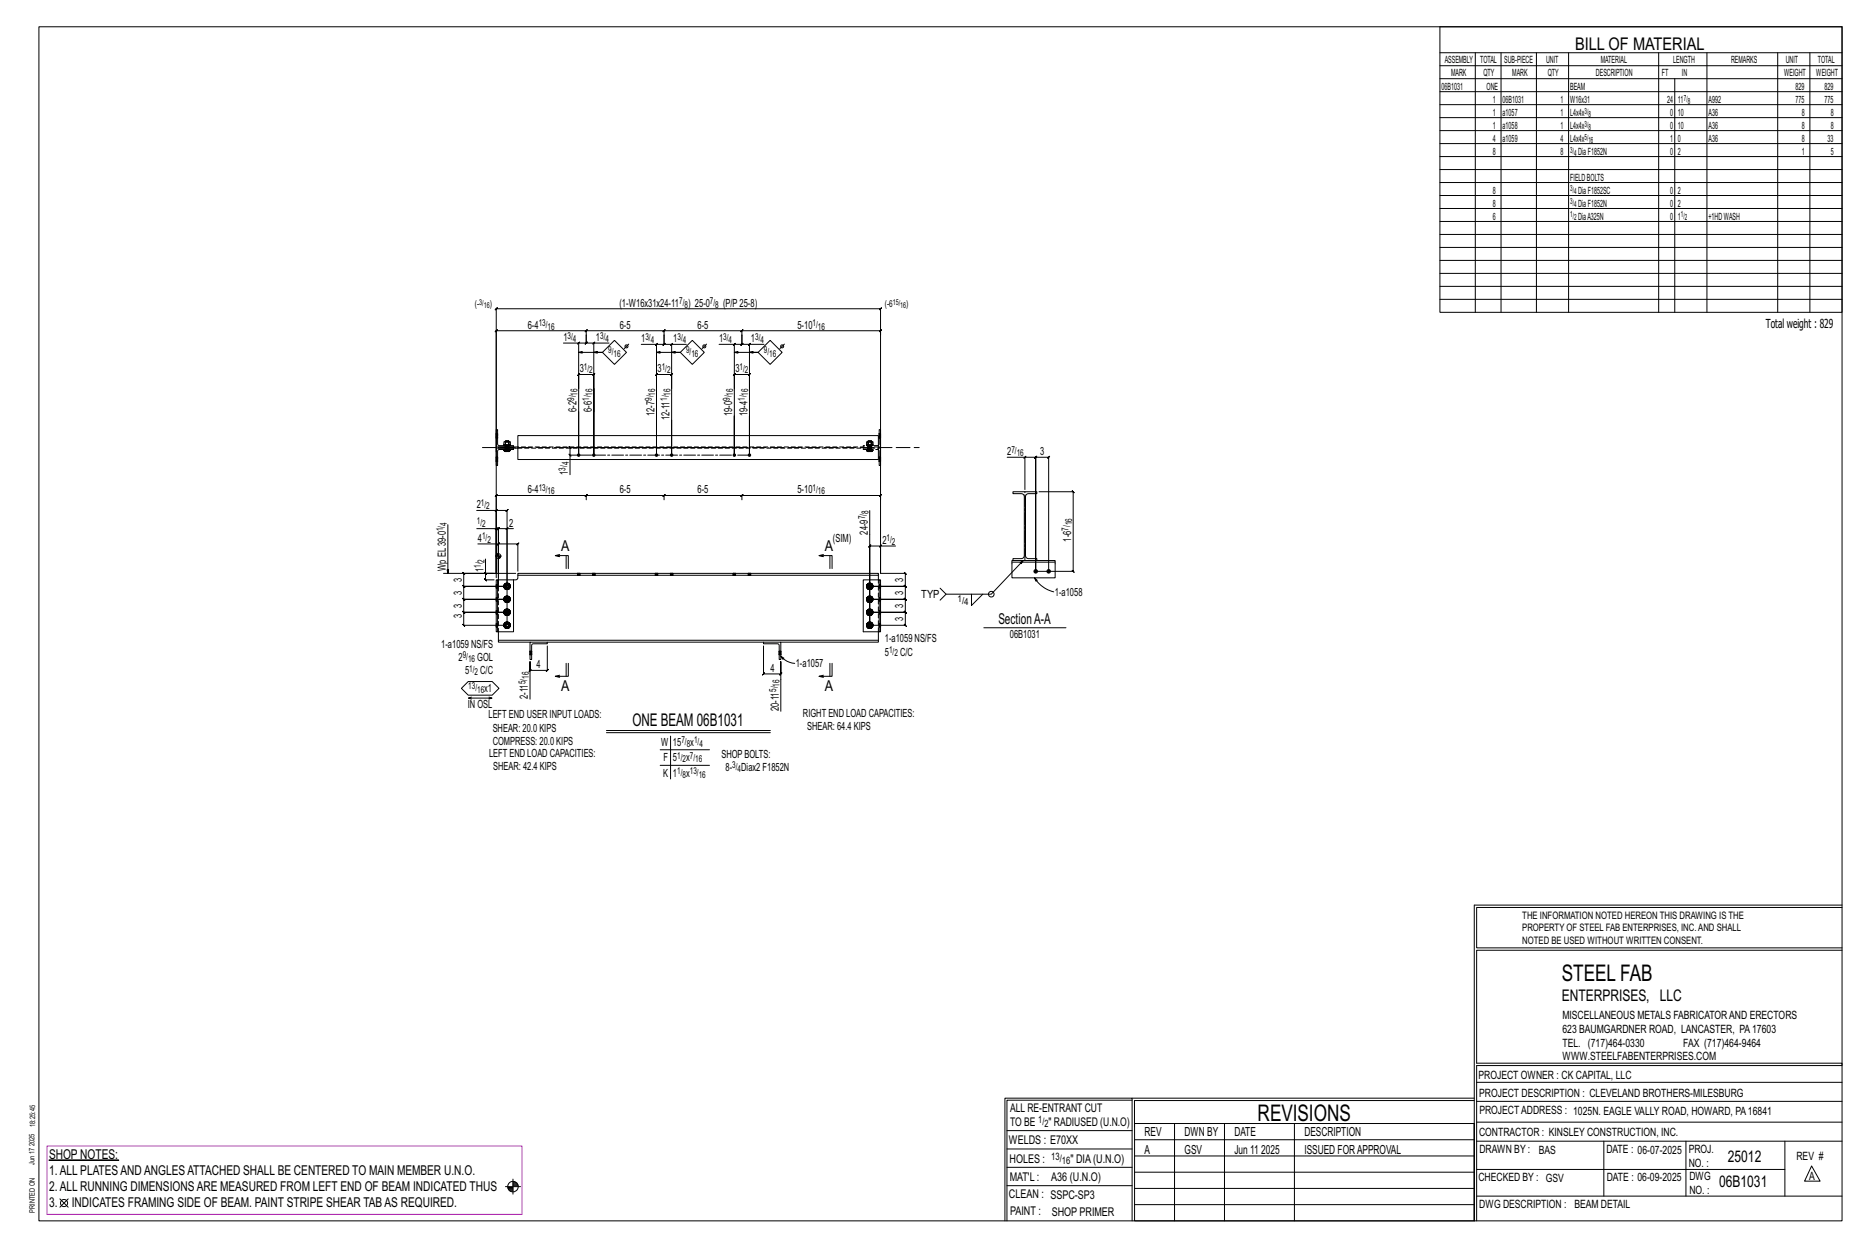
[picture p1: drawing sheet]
<svg xmlns="http://www.w3.org/2000/svg" width="914mm" height="610mm" viewBox="0 0 914 610" stroke-linecap="round" stroke-linejoin="round" font-family="sans-serif">
<g fill="#000" stroke="#000" stroke-width=".49">
<path d="M24 568h34z"/>
<circle cx="283" cy="223" r=".6"/>
<circle cx="291" cy="223" r=".6"/>
<circle cx="321" cy="223" r=".6"/>
<circle cx="329" cy="223" r=".6"/>
<circle cx="359" cy="223" r=".6"/>
<circle cx="367" cy="223" r=".6"/>
<circle cx="507" cy="280" r=".9"/>
<circle cx="513" cy="280" r=".9"/>
</g>
<g fill="none" stroke="#000" stroke-width=".49">
<path d="M19 13h883v584h-883zM705 13h197v140h-197zM705 26h197M705 32h197M705 39h197M722 26v127M735 26v127M752 26v127M768 26v127M812 26v127M820 39v114M836 26v127"/>
<path d="M870 26v127M886 26v127M705 45h197M705 51h197M705 58h197M705 64h197M705 70h197M705 77h197M705 83h197M705 89h197M705 96h197M705 102h197"/>
<path d="M705 108h197M705 115h197M705 121h197M705 127h197M705 134h197M705 140h197M705 146h197M276 168h7v22v-7v1l1-1h-1h8l-1 1 1-1v40v-55h7M283 168l1-1zM283 172h12h-4M286 162l1-1zM287 164v4v-1l-1 1h1h-4"/>
<path d="M287 164v4h-1l1-1v1h4M287 164v-3l-1 1h1h-44v-1l-1 1h1v59M287 162h38l1-1-1 3M291 168v-1l-1 1zM295 172l6-5 6 5-6 6zM308 168l-2 3M314 168h7v22v-7v1l1-1h-1h8l-1 1 1-1v7M321 168v1l1-1zM321 172h12h-4M325 162l1-1zM325 164v4h1l-1 1v-1h-4M325 164v4v1l1-1h-1h4"/>
<path d="M325 162h38l1-1-1 3M329 168l-1 1 1-1zM333 172l6-5 6 5-6 6zM336 168h-7v22M346 168l-2 3M352 168h7v22M359 169l1-1zM359 172h12h-4M363 164v4h1l-1 1v-1h-4M363 164v4v1l1-1h-1h4M363 162h68l1-1-1 3M364 161l-1 1z"/>
<path d="M366 169l1-1zM374 168h-7v22M377 167l6 5-6 6-6-6zM384 168l-2 3M283 190v33M321 190v33M329 190v33M359 190v-7v1l1-1h-1h8l-1 1 1-1v7M359 190v33M367 190v33M243 212h.1M243 214h.1"/>
<path d="M243 219h8v1h-7v8h-1zM243 210h1v8h7v1h-8zM244 212h.1M244 214h.1M247 218h3zM247 220h.1M247 218v-2v2M247 220v1M247 220h1h-1v1M247 218h.1M247 219h.1M248 220h.1"/>
<path d="M249 220h-1v1M249 218v-2h-2h3v2M249 218h.1M249 219h.1M249 220h.1M249 220h1M250 220h.1M253 213h177v12h-177zM253 219h-9h9M283 201v22zM291 201v-11v33M321 204v19z"/>
<path d="M329 206v17zM363 219h-84v-1l1 1h-1v4M424 218h3zM424 220h.1M424 218v-2h1v2M424 220l1 1M425 220h-1l1 1M425 218h.1M425 219h.1M425 220h.1M425 220h1M426 220l-1 1"/>
<path d="M427 218v-2h-2h2v2M427 218h.1M427 219h.1M427 220h.1M430 219h1v9h-1v-8M430 218v-8h1v9h-1M430 212h.1M430 214h.1M431 212h.1M431 214h.1M243 224h.1M243 226h.1"/>
<path d="M244 224h.1M244 226h.1M247 221l1-1h1v1M248 221l1-1v1M250 220l-1 1M279 222l1 1zM290 223h-11v9M425 221v-1h2l-1 1M426 221l1-1v1M427 220l-1 1M430 224h.1M430 226h.1"/>
<path d="M431 224h.1M431 226h.1M493 224h9v16M502 224h-1l1-1zM502 224h5h-1l1-1v1v56v-56h-1l1-1v1h6l1-1-1 1v56M219 257v24M233 250h10v31v-22h-10M243 250h-1l1-1zM243 259h-1l1-1zM243 250h5l1-1-1 1v56h-21l-1-1 1 1v-6l-1-1 1 1h21h-21l-1-1 1 1v-7v1l-1-1h1h21h-21v1l-1-1h1v-6l-1-1 1 1-1-1 1 1v-6l-1-1 1 1h14M243 259h8M248 259l1-1z"/>
<path d="M248 259v28h-21h21M286 243l1-1zM287 245v-3l-1 1 1-1h-44l-1 1 1-1v41M287 242h38v1l1-1-1 3M325 243l1-1zM325 242h38v1l1-1-1 3M363 243l1-1zM363 242h68v1l1-1-1 3M426 250v56v-39l-1 1 1-1h5M496 241h12v1h-5l-1 1v29l1 1h5v1h-12v-1h5v-1v-29v-1h-5zM509 241h16v-1l1 1h-1v39v-1l1 1h-1h-18M234 266h10v17"/>
<path d="M238 273v8h14M243 272h2M243 272h.1M243 271v1M243 267l1-1zM244 271v1M244 266h9v1l1-1h-1v13M244 271v8M244 272v1M245 272v1M274 272h-2h6v6M274 271l-2 1"/>
<path d="M277 272v6M403 272h-2h6v6M403 271l-2 1M406 272v6M431 267h1l-1 1zM438 267h-7v14h12v-1l1 1h-1v6v-1l1 1h-1h-17h17v-1l1 1h-1v6l1 1-1-1h-17h17l1 1-1-1v7v-1l1 1h-1h-17h17v-1l1 1h-1v6v-1l1 1h-1h-17M496 274h-1v9h22v-8M501 274l-16 17h-22l-3-3M508 274h9v1h-22M217 281h26v-130l-1 1 1-1h188v1l1-1h-1v130M237 280l1 1zM238 281v3l-1-1 1 1h4"/>
<path d="M243 284h1v25h-1zM244 284h7M244 281v-22h-1l1-1-1 1 1-1v1v28M247 300h.1M247 293h.1M247 287h.1M247 299v1M247 286v1M247 294l1 1M247 288h1M247 293v1M247 299v-1v2v1v-1"/>
<path d="M247 293v-1v1v1M247 286v1v1v-1M248 298h-1M248 292h-1M248 285l-1 1M248 294l1 1M248 288h1M248 298l-1 1M248 299l1-1v1M248 292h1M248 286l1-1v1M249 299l1 1"/>
<path d="M249 292l1 1v1M249 286l1 1M249 298l-1 1M249 292h-1M249 285l-1 1M249 294v1l-1-1M249 288h-1M249 300h1l-1 1M249 294h1h-1M249 287h1l-1 1M249 300v1M249 293v1"/>
<path d="M249 287v1M249 298l1 1h-1M249 292l1 1h-1M249 286h1h-1M250 299v1M250 293h.1M250 286v1M251 284v25h-7M253 281h177h-177zM253 281v2l-2 1M283 281h.1M284 281h.1"/>
<path d="M290 281h.1M291 281h.1M321 281h.1M322 281h.1M328 281h.1M329 281h.1M359 281h.1M360 281h.1M366 281h.1M367 281h.1M424 300h1M424 293h1"/>
<path d="M424 287h1M424 286l1 1M424 299l1 1M425 288h.1M425 294v1M425 287h-1M425 293l-1 1M425 300h-1M425 286l-1 1 1 1v-1M425 293v-1l-1 1 1 1M425 299v-1l-1 2 1 1v-1M425 288h1"/>
<path d="M425 294l1 1M425 285v1M425 292h.1M425 298h.1M426 285l-1 1M426 286v-1l1 1h-1M426 292h-1M426 292h1h-1M426 298l-1 1M426 299v-1h1l-1 1M426 286l1 1M426 292l1 1v1"/>
<path d="M426 299l1 1M426 288h1h-1M426 294h1l-1 1v-1M427 287v1M427 294h.1M427 300v1M427 287l-1 1M427 293l-1 1M427 300l-1 1M427 286h.1M427 292v1M427 298v1"/>
<path d="M427 286v1M427 293h.1M427 299v1M430 281v3M430 284h1v25h-1zM430 284h-7v25h7M463 291l-3 3M476 291v5l5-5M506 283l2 1h-1zM506 283a15 15 0 0 0 10 7M244 309v4M247 306h.1"/>
<path d="M247 305v1M247 307h1M247 301h1M247 306v-1v1v1v-1M247 300l1 1M248 305h-1M248 307h1M248 301h1M248 304l-1 1M248 305h1M249 305l1 1M249 305h-1"/>
<path d="M249 307h-1M249 300v1h-1M249 306h1l-1 1M249 306v1M249 305h1l-1 1M250 305v1M259 319h.1M259 314h9v1h-8v8h-1zM260 319h.1M268 316v12v-1l-1 1h1h-9l1-1-1 1v-4v18M268 314h106M374 314h8v9h-1v-8h-7z"/>
<path d="M374 316v14h-1l1-1v1h8l1-1-1 1v-6v24M381 319h.1M382 319h.1M424 306h1M424 305l1 1M425 301h.1M425 307h.1M425 306h-1M425 306v-1l-1 1 1 1v-1M425 300l1 1M425 307h1M425 305h.1"/>
<path d="M425 301h1M426 304l-1 1M426 305h1h-1M426 305l1 1M426 305h-1M426 300l1 1h-1M426 307h1h-1M427 306v1M427 306l-1 1M427 305v1M430 313h-186v1h15M430 309v5h-48"/>
<path d="M482 307h40M226 337l3-4h12l3 4-3 3h-12zM259 320h.1M260 320h.1M274 330l-2 1M277 325v6M278 325v6h-6h2M381 320h.1M382 321l2 1-1 1zM382 321l4 3 3 1M382 320h.1M403 330l-2 1"/>
<path d="M406 325v6M407 325v6h-6h2M229 342h12h-2M231 341l-2 1h2M239 341l2 1M297 357h80M297 358h80M323 367h24M323 374h24M328 360v21M722 443v154M722 443h180"/>
<path d="M902 444h-179v20h179M902 465h-179v55h179v1h-179v76M554 538h-61v59M554 537h168M722 538h-167v13M723 539h179M723 530h179M493 553h61M555 550h167v47h-167zM555 558h167M575 550v47M599 550v47"/>
<path d="M634 550v47M723 549h179M723 558h179M785 558v27M825 558v27M874 558v27M251 577v7M251 579h2M251 580h3M251 578h2M493 571h61M493 562h61"/>
<path d="M555 573h167M555 566h167M723 572h151M887 570l4 8h-8zM29 587l4 4M33 587l-4 4M247 581h8M249 581h2M249 582h2M250 583h1M492 597v-60h62v60M493 580h61"/>
<path d="M555 589h167M555 581h167M723 585h179"/>
<circle cx="307" cy="169" r=".7"/>
<circle cx="345" cy="169" r=".7"/>
<circle cx="383" cy="169" r=".7"/>
<circle cx="244" cy="272" r="1.2"/>
<circle cx="485" cy="291" r="1.4"/>
<circle cx="31" cy="589" r="1.8"/>
<circle cx="251" cy="581" r="2.6"/>
</g>
<path d="M23 561h233v33h-233z" fill="none" stroke="#f0f" stroke-width=".5"/>
<g fill="none" stroke="#000" stroke-width=".49" stroke-dasharray="2 1.4">
<path d="M243 213h1M243 212h1M243 212h.1M243 214h.1M243 214h1M243 213l1 1M244 212h-1M244 212h.1M244 213h-1l1 1M247 220h.1M247 218v-2v2v-2v2h2h-2M247 220v1"/>
<path d="M247 220h1M247 219h.1M247 219v1M247 218h.1M247 218v1M247 218v2zM247 216h1M247 216h2M248 220h.1M248 218h.1M248 216h.1M248 218h-1h1"/>
<path d="M248 218h1M248 219h.1M248 219l-1 1M248 219v-1M248 216h1M248 218v1zM248 219h1M248 219l1 1zM248 219v1M248 219l1-1M248 220h1M249 219h.1"/>
<path d="M249 219v1M249 219v-1M249 220h.1M249 218h.1M249 216h.1M249 216v2zM249 218h1h-1v-2h1v2M249 218v2zM249 220v-1M249 220h1l-1 1zM249 218h1M250 220h.1"/>
<path d="M253 219h177M423 219v1h7M424 220h.1M424 218h1h-1v-2h1v2v-2v2h2h-2M424 220l1 1M425 220h.1M425 219h.1M425 219v1M425 218h.1M425 218v1M425 218v2zM425 216h.1"/>
<path d="M425 216h2M425 218h-1h1M425 218h1M425 219v-1M425 216h1M425 219h1zM425 218l1 1zM426 219h.1M426 219v1zM426 219l-1 1M426 220h-1M426 219v-1"/>
<path d="M426 218h.1M426 220h.1M426 220h1M426 216h.1M426 219h1M426 219v1M426 219l1-1M426 218h1M426 216h1M427 216v2zM427 218v-2v2M427 218v2z"/>
<path d="M427 219h.1M427 220h.1M427 220v-1M427 219v-1M427 220l-1 1zM427 218h.1M430 219h-177M430 218h-7v1M430 214h.1M430 213h1h-1M430 214h1M431 212h-1"/>
<path d="M431 213h-1M431 214h-1M431 214h.1M431 212h.1M431 213l-1-1M243 224h1M243 224h.1M243 226h.1M243 225l1 1M243 225h1M243 226h1M244 224h-1"/>
<path d="M244 224h.1M244 225l-1-1 1 1M247 221v-1v1v-1h1M247 221h1M248 220v1l1-1M248 221v-1h1M249 221h.1M249 221v-1M250 220l-1 1zM425 221l-1-1 1 1-1-1h1M425 221h.1M425 220h1z"/>
<path d="M425 220l1 1v-1M426 221l-1-1h1M426 221h.1M427 221v-1M427 220v1zM430 226h.1M430 224l1 1-1-1M430 226h1M431 224h-1M431 225h-1M431 226h.1M431 224h.1"/>
<path d="M243 300h1M243 299h1M243 294h1zM243 294h.1M243 294h1M243 293h1M243 292h1M243 288h1zM243 288v-1M243 287l1 1M243 287h1M243 286h1"/>
<path d="M244 300h-1h1M244 294l-1-1 1 1M244 287h-1h1M244 284v25M247 300h.1M247 293v1zM247 287h.1M247 300v-2v2v1v-1M247 293v-1v1v2v-2M247 287v-1v1v1v-1M247 299v1zM247 293h.1"/>
<path d="M247 294h.1M247 286v1zM247 287v1zM247 299v1M247 294v-1M247 286v1M247 298v1zM247 298h1zM247 292v1zM247 294l1 1zM247 292h1zM247 286h.1"/>
<path d="M247 288h1zM247 286l1-1zM247 298h1M247 294l1 1M247 292h1M247 288h1M247 286l1-1M247 300l1 1M247 299h1M247 294h1M247 293l1-1M247 287l1 1"/>
<path d="M247 286h1M247 300h1zM247 293l1 1zM247 287h1zM247 298h2zM247 295h2zM247 292h2zM247 288h2zM247 286h2zM247 299v-1v2v-1v1v1v-1v1v-1M247 292v1v1M247 286v1v-1v1v1v-1v1"/>
<path d="M248 299l-1 1zM248 300h.1M248 299h.1M248 293h-1zM248 294h.1M248 293h.1M248 286l-1 1zM248 287v1zM248 286h.1M248 298h.1M248 295h.1M248 292h.1"/>
<path d="M248 288h.1M248 285h.1M248 294v1zM248 293v-1zM248 298v1M248 299h1zM248 298h1h-1h1v1zM248 298h1zM248 295h1zM248 295h1M248 294l1 1M248 294h1z"/>
<path d="M248 292l1 1zM248 292h1h-1h1zM248 292h1zM248 285v1M248 288h1zM248 288h1M248 286h1zM248 285h1h-1h1v1zM248 285h1zM249 299h.1M249 294h.1M249 293h.1"/>
<path d="M249 292h.1M249 288h.1M249 288v-1zM249 286h.1M249 298h.1M249 295v-1zM249 295v-1M249 285v1zM249 285v1M249 299v1zM249 286v1zM249 298l1 2z"/>
<path d="M249 292l1 1zM249 286l1 1zM249 300h.1M249 293v1zM249 287h.1M249 300h1l-1 1M249 299h1l-1-1M249 294h1h-1M249 293h1l-1-1M249 287h1l-1 1M249 286h1h-1M249 298v1l1 1"/>
<path d="M249 294v-1M249 292l1 2M249 288v-1M249 286l1 1M249 298l1 1zM249 286h1zM250 299v1zM250 299v1M250 293h.1M250 286v1zM250 286v1M250 294h-1z"/>
<path d="M250 287l-1 1zM250 300l-1 1zM250 293l-1 2zM250 300h.1M250 293v1zM250 287h.1M283 281h.1M284 281h.1M290 281h.1M291 281h.1M291 281h-1M321 281h.1"/>
<path d="M321 281h1zM322 281h.1M328 281h.1M329 281h-1M329 281h.1M359 281h.1M359 281h1zM360 281h.1M366 281h.1M367 281h-1M367 281h.1M424 287h.1"/>
<path d="M424 293v1zM424 300h.1M424 287l1-1-1 1 1 1-1-1h1M424 293l1-1-1 1 1 2-1-2h1M424 300l1-2-1 2 1 1-1-1h1M424 286v1zM424 287l1 1zM424 293h.1M424 294h1zM424 299v1zM424 287h1M424 286l1 1"/>
<path d="M424 294l1-1M424 293h1M424 299l1 1M425 286h-1zM425 288h.1M425 286v-1zM425 292l-1 1zM425 294v1zM425 292h.1M425 298l-1 1zM425 298h.1M425 286v-1"/>
<path d="M425 294v1M425 287v1M425 286h.1M425 294h.1M425 293v-1M425 300v1M425 299h.1M425 287h.1M425 293v1zM425 300h.1M425 288h2zM425 286h2z"/>
<path d="M425 295h2zM425 292h2zM425 298h2zM425 286l-1 1v-1v1l1 1-1-1 1 1M425 292l-1 1v1h1h-1h1M425 299v-1l-1 2v-1v1l1 1-1-1 1 1v-1M425 286v1zM425 287v1zM425 293h.1M425 299v1zM425 288h1zM425 285h1z"/>
<path d="M425 295h1zM425 292h1zM425 298h1zM425 288h1h-1h1h-1zM425 286h1zM425 294l1 1h-1h1h-1zM425 294h1zM425 293l1-1zM425 299h1zM426 285h-1h1h-1l1 1M426 288h.1M426 286h.1"/>
<path d="M426 285v1zM426 285h.1M426 292h-1h1h-1h1M426 295h.1M426 294v1M426 294h.1M426 292v1zM426 292h.1M426 298h-1h1h-1l1 1M426 299h.1M426 298v1zM426 298h.1"/>
<path d="M426 288v-1zM426 293h.1M426 288h1zM426 288h1M426 285l1 1zM426 285l1 1M426 295l1-1zM426 295l1-1M426 292h1zM426 292h1M426 298h1zM426 298h1"/>
<path d="M426 286l1 1zM426 293h1zM426 299l1 1zM427 286v1zM427 292v1zM427 298v2zM427 287h-1zM427 293l-1 1zM427 300h-1zM427 287v1M427 286h.1M427 294h.1"/>
<path d="M427 293v-1M427 300v1M427 299v-1M427 288v-1M427 286h-1l1 1M427 294v-1M427 292h-1l1 2M427 298l-1 1 1 1M427 298v1zM427 286v1M427 293h.1M427 299v1z"/>
<path d="M427 299v1M427 287v1zM427 293v2zM427 300v1zM427 287h.1M427 293v1zM427 300h.1M430 286h1zM430 287h1l-1-1M430 292h1zM430 293h1h-1M430 299h1z"/>
<path d="M430 299l1 1-1-1M431 286h.1M431 287l-1-1M431 287h-1M431 288h-1M431 292v1M431 293l-1-1M431 293h-1M431 294h-1M431 299h.1M431 299h-1M431 300h-1"/>
<path d="M243 307h1zM243 307h.1M243 306l1 1M243 306h1M243 305h1M243 300h1zM243 300h.1M244 306h-1l1 1M247 306v1zM247 306h.1M247 306v-1v1v1v-1M247 305v1z"/>
<path d="M247 307h.1M247 300v1zM247 305v1M247 305h.1M247 307h1zM247 305l1-1zM247 301h1zM247 307h1M247 305h1zM247 305h1M247 301h1M247 306l1 1"/>
<path d="M247 306l1-1M247 306h1zM247 307h2zM247 305h2zM247 301h2zM247 305v1v-1v1v1v-1v1M248 306h-1zM248 306v1zM248 306v-1zM248 307v1zM248 304h.1M248 301h.1"/>
<path d="M248 307h.1M248 305h.1M248 304v1v-1v1M248 308l1-1zM248 307h1zM248 307h1M248 305h1zM248 304l1 1-1-1 1 1zM248 304h1zM248 301h1zM248 301h1M248 300h1z"/>
<path d="M249 307h.1M249 305v1zM249 305h.1M249 301v-1M249 301h.1M249 304v1zM249 306v1zM249 306h.1M249 305l1 1zM249 306h1l-1 1M249 306l1-1h-1M249 307v-1"/>
<path d="M249 305l1 1M249 305h1zM250 305v1zM250 305v1M250 307h-1zM250 306l-1 1zM250 306v1zM259 319h1zM259 319h1M259 319h.1M259 320h1M259 319l1 1"/>
<path d="M260 319h-1M260 319h.1M260 319v1M381 319l1 1zM381 319h.1M382 319h-1M382 320h-1M382 319h.1M424 306v1zM424 306h.1M424 306l1-1-1 1 1 1-1-1h1M424 300l1 1z"/>
<path d="M424 305v1zM424 307h1zM424 300h1M424 306h1M424 305l1 1M425 301h.1M425 305h-1zM425 307h.1M425 305v-1zM425 305h.1M425 306v1M425 306v-1"/>
<path d="M425 306h.1M425 301h2zM425 307h2zM425 305h2zM425 305l-1 1v-1v1l1 1-1-1 1 1M425 306v1zM425 306v-1zM425 301h1zM425 307l1 1zM425 304h1zM425 301h1h-1h1h-1zM425 300h1z"/>
<path d="M425 307h1h-1h1h-1zM425 307h1zM425 305h1zM426 301h.1M426 300h.1M426 304l-1 1 1-1-1 1h1M426 308v-1zM426 307h.1M426 305h.1M426 304v1v-1v1zM426 304h.1M426 301v-1"/>
<path d="M426 305v1zM426 301h1zM426 301h1M426 307h1zM426 307h1M426 305h1zM426 305h1M426 304l1 1zM426 306v1zM426 306h1zM427 305v1zM427 306h-1z"/>
<path d="M427 306v1M427 306v-1M427 301v-1M427 307v-1M427 305h-1l1 1M427 305h.1M427 305v1M427 307h.1M427 306v1zM430 309v-25M430 305h1zM430 306h1l-1-1"/>
<path d="M431 305h.1M431 306l-1-1M431 306h-1M431 307h-1M259 320h.1M381 320h.1M381 320h1M382 320h.1"/>
</g>
<path d="M236 219h214" fill="none" stroke="#000" stroke-width=".49" stroke-dasharray="6.8 1 0 1"/>
<path d="M291 223h76M502 274v-33" fill="none" stroke="#000" stroke-width=".49" stroke-dasharray="5.8 1 1 1"/>
<g font-size="11.2">
<text x="764" y="480">STEEL FAB</text>
<text x="616" y="548">REVISIONS</text>
</g>
<g font-size="8.6">
<text x="771" y="24">BILL OF MATERIAL</text>
<text x="310" y="355">ONE BEAM 06B1031</text>
</g>
<g font-size="7.9">
<text x="765" y="490">ENTERPRISES, LLC</text>
<text x="846" y="569">25012</text>
<text x="842" y="581">06B1031</text>
</g>
<g font-size="7.3">
<text x="275" y="269">A</text>
<text x="404" y="269">A</text>
<text x="489" y="305">SectionA-A</text>
<text x="275" y="338">A</text>
<text x="404" y="338">A</text>
</g>
<g font-size="6.6">
<text x="24" y="567">SHOP NOTES:</text>
<text x="24" y="575">1.ALL PLATESANDANGLESATTACHED SHALL BE CENTERED TO MAIN MEMBER U.N.O.</text>
<text x="24" y="583">2.ALL RUNNING DIMENSIONSARE MEASURED FROM LEFT END OF BEAM INDICATED THUS</text>
<text x="24" y="591">3.</text>
<text x="35" y="591">INDICATES FRAMING SIDE OF BEAM. PAINT STRIPE SHEAR TABAS REQUIRED.</text>
</g>
<g font-size="6.1">
<text x="864" y="161">Total weight : 829</text>
<text x="560" y="556">REV</text>
<text x="580" y="556">DWN BY</text>
<text x="604" y="556">DATE</text>
<text x="639" y="556">DESCRIPTION</text>
<text x="560" y="564">A</text>
<text x="580" y="564">GSV</text>
<text x="604" y="564">Jun 11</text>
<text x="617" y="564">2025</text>
<text x="639" y="564">ISSUED FORAPPROVAL</text>
</g>
<g font-size="5.9">
<text x="494" y="560">WELDS : E70XX</text>
<text x="494" y="569">HOLES :</text>
<text x="524" y="569">&quot; DIA(U.N.O)</text>
<text x="494" y="578">MAT'L :</text>
<text x="515" y="578">A36 (U.N.O)</text>
<text x="494" y="586">CLEAN : SSPC-SP3</text>
<text x="495" y="595">PAINT :</text>
<text x="515" y="595">SHOP PRIMER</text>
</g>
<g font-size="5.8">
<text x="494" y="544">ALL RE-ENTRANT CUT</text>
<text x="494" y="551">TO BE</text>
<text x="513" y="551">&quot; RADIUSED (U.N.O)</text>
</g>
<g font-size="5.6">
<text x="765" y="499">MISCELLANEOUS METALS FABRICATORAND ERECTORS</text>
<text x="765" y="505">623 BAUMGARDNER ROAD, LANCASTER, PA17603</text>
<text x="765" y="512">TEL. (717)464-0330</text>
<text x="824" y="512">FAX (717)464-9464</text>
<text x="765" y="519">WWW.STEELFABENTERPRISES.COM</text>
<text x="724" y="528">PROJECT OWNER : CK CAPITAL, LLC</text>
<text x="724" y="537">PROJECT DESCRIPTION : CLEVELAND BROTHERS-MILESBURG</text>
<text x="724" y="545">PROJECTADDRESS : 1025N. EAGLE VALLY ROAD, HOWARD, PA16841</text>
<text x="724" y="556">CONTRACTOR : KINSLEY CONSTRUCTION, INC.</text>
<text x="724" y="564">DRAWN BY :</text>
<text x="753" y="564">BAS</text>
<text x="786" y="564">DATE : 06-07-2025</text>
<text x="827" y="564">PROJ.</text>
<text x="879" y="568">REV #</text>
<text x="827" y="571">NO. :</text>
<text x="724" y="578">CHECKED BY : GSV</text>
<text x="787" y="578">DATE : 06-09-2025</text>
<text x="827" y="578">DWG</text>
<text x="886" y="578">A</text>
<text x="827" y="584">NO. :</text>
<text x="724" y="591">DWG DESCRIPTION : BEAM DETAIL</text>
</g>
<g font-size="5.5">
<text x="303" y="150">(1-W16x31x24-11</text>
<text x="337" y="150">) 25-0</text>
<text x="354" y="150">(P/P25-8)</text>
<text x="258" y="161">6-4</text>
<text x="303" y="161">6-5</text>
<text x="341" y="161">6-5</text>
<text x="390" y="161">5-10</text>
<text x="276" y="167">1</text>
<text x="292" y="167">1</text>
<text x="314" y="167">1</text>
<text x="330" y="167">1</text>
<text x="352" y="167">1</text>
<text x="368" y="167">1</text>
<text x="284" y="182">3</text>
<text x="322" y="182">3</text>
<text x="360" y="182">3</text>
<text x="282" y="201" transform="rotate(-90 282 201)">6-2</text>
<text x="290" y="201" transform="rotate(-90 290 201)">6-6</text>
<text x="320" y="204" transform="rotate(-90 320 204)">12-7</text>
<text x="358" y="204" transform="rotate(-90 358 204)">19-0</text>
<text x="366" y="204" transform="rotate(-90 366 204)">19-4</text>
<text x="328" y="206" transform="rotate(-90 328 206)">12-11</text>
<text x="493" y="223">2</text>
<text x="509" y="223">3</text>
<text x="278" y="232" transform="rotate(-90 278 232)">1</text>
<text x="258" y="241">6-4</text>
<text x="303" y="241">6-5</text>
<text x="341" y="241">6-5</text>
<text x="390" y="241">5-10</text>
<text x="233" y="249">2</text>
<text x="249" y="258">2</text>
<text x="425" y="262" transform="rotate(-90 425 262)">24-9</text>
<text x="234" y="265">4</text>
<text x="408" y="265">(SIM)</text>
<text x="432" y="266">2</text>
<text x="524" y="265" transform="rotate(-90 524 265)">1-6</text>
<text x="218" y="279" transform="rotate(-90 218 279)">Wp EL39-0</text>
<text x="237" y="280" transform="rotate(-90 237 280)">1</text>
<text x="226" y="285" transform="rotate(-90 226 285)">3</text>
<text x="442" y="285" transform="rotate(-90 442 285)">3</text>
<text x="226" y="291" transform="rotate(-90 226 291)">3</text>
<text x="442" y="291" transform="rotate(-90 442 291)">3</text>
<text x="451" y="292">TYP</text>
<text x="516" y="291">1-a1058</text>
<text x="226" y="297" transform="rotate(-90 226 297)">3</text>
<text x="442" y="297" transform="rotate(-90 442 297)">3</text>
<text x="226" y="303" transform="rotate(-90 226 303)">3</text>
<text x="442" y="304" transform="rotate(-90 442 304)">3</text>
<text x="216" y="317">1-a1059 NS/FS</text>
<text x="433" y="314">1-a1059 NS/FS</text>
<text x="494" y="312">06B1031</text>
<text x="224" y="323">2</text>
<text x="234" y="323">GOL</text>
<text x="433" y="321">5</text>
<text x="441" y="321">C/C</text>
<text x="228" y="330">5</text>
<text x="235" y="330">C/C</text>
<text x="263" y="327">4</text>
<text x="377" y="329">4</text>
<text x="390" y="326">1-a1057</text>
<text x="237" y="339">x1</text>
<text x="229" y="347">IN OSL</text>
<text x="258" y="342" transform="rotate(-90 258 342)">2-11</text>
<text x="381" y="348" transform="rotate(-90 381 348)">20-11</text>
<text x="239" y="351">LEFT END USER INPUT LOADS:</text>
<text x="393" y="351">RIGHT END LOAD CAPACITIES:</text>
<text x="241" y="358">SHEAR: 20.0 KIPS</text>
<text x="395" y="357">SHEAR: 64.4 KIPS</text>
<text x="241" y="365">COMPRESS: 20.0 KIPS</text>
<text x="324" y="365">W</text>
<text x="329" y="365">15</text>
<text x="338" y="365">x</text>
<text x="239" y="370">LEFT END LOAD CAPACITIES:</text>
<text x="353" y="371">SHOPBOLTS:</text>
<text x="241" y="377">SHEAR: 42.4 KIPS</text>
<text x="325" y="372">F</text>
<text x="329" y="372">5</text>
<text x="336" y="372">x</text>
<text x="355" y="377">8-</text>
<text x="363" y="377">Diax2 F1852N</text>
<text x="325" y="380">K</text>
<text x="329" y="380">1</text>
<text x="336" y="380">x</text>
</g>
<g font-size="5">
<text x="745" y="450">THE INFORMATION NOTED HEREON THIS DRAWING IS THE</text>
<text x="745" y="456">PROPERTY OF STEEL FAB ENTERPRISES, INC.AND SHALL</text>
<text x="745" y="462">NOTED BE USED WITHOUT WRITTEN CONSENT.</text>
<text x="508" y="550">1/</text>
<text x="511" y="551">2</text>
<text x="515" y="568">13/</text>
<text x="520" y="570">16</text>
</g>
<g font-size="4.9">
<text x="707" y="31">ASSEMBLY</text>
<text x="725" y="31">TOTAL</text>
<text x="736" y="31">SUB-PIECE</text>
<text x="757" y="31">UNIT</text>
<text x="784" y="31">MATERIAL</text>
<text x="819" y="31">LENGTH</text>
<text x="847" y="31">REMARKS</text>
<text x="874" y="31">UNIT</text>
<text x="890" y="31">TOTAL</text>
<text x="710" y="37">MARK</text>
<text x="726" y="37">QTY</text>
<text x="740" y="37">MARK</text>
<text x="758" y="37">QTY</text>
<text x="781" y="37">DESCRIPTION</text>
<text x="814" y="37">FT</text>
<text x="823" y="37">IN</text>
<text x="873" y="37">WEIGHT</text>
<text x="889" y="37">WEIGHT</text>
<text x="706" y="44">06B1031</text>
<text x="728" y="44">ONE</text>
<text x="769" y="44">BEAM</text>
<text x="879" y="44">829</text>
<text x="893" y="44">829</text>
<text x="731" y="50">1</text>
<text x="736" y="50">06B1031</text>
<text x="764" y="50">1</text>
<text x="769" y="50">W16x31</text>
<text x="816" y="50">24</text>
<text x="821" y="50">11</text>
<text x="836" y="50">A992</text>
<text x="879" y="50">775</text>
<text x="893" y="50">775</text>
<text x="731" y="57">1</text>
<text x="736" y="57">a1057</text>
<text x="764" y="57">1</text>
<text x="769" y="57">L4x4x</text>
<text x="818" y="57">0</text>
<text x="821" y="57">10</text>
<text x="836" y="57">A36</text>
<text x="882" y="57">8</text>
<text x="896" y="57">8</text>
<text x="731" y="63">1</text>
<text x="736" y="63">a1058</text>
<text x="764" y="63">1</text>
<text x="769" y="63">L4x4x</text>
<text x="818" y="63">0</text>
<text x="821" y="63">10</text>
<text x="836" y="63">A36</text>
<text x="882" y="63">8</text>
<text x="896" y="63">8</text>
<text x="731" y="69">4</text>
<text x="736" y="69">a1059</text>
<text x="764" y="69">4</text>
<text x="769" y="69">L4x4x</text>
<text x="818" y="69">1</text>
<text x="821" y="69">0</text>
<text x="836" y="69">A36</text>
<text x="882" y="69">8</text>
<text x="895" y="69">33</text>
<text x="731" y="76">8</text>
<text x="764" y="76">8</text>
<text x="772" y="76">DiaF1852N</text>
<text x="818" y="76">0</text>
<text x="821" y="76">2</text>
<text x="882" y="76">1</text>
<text x="896" y="76">5</text>
<text x="769" y="88">FIELDBOLTS</text>
<text x="731" y="95">8</text>
<text x="772" y="95">DiaF1852SC</text>
<text x="818" y="95">0</text>
<text x="821" y="95">2</text>
<text x="731" y="101">8</text>
<text x="772" y="101">DiaF1852N</text>
<text x="818" y="101">0</text>
<text x="821" y="101">2</text>
<text x="731" y="107">6</text>
<text x="772" y="107">DiaA325N</text>
<text x="818" y="107">0</text>
<text x="821" y="107">1</text>
<text x="836" y="107">+1HDWASH</text>
</g>
<g font-size="4.7">
<text x="333" y="149">7/</text>
<text x="348" y="149">7/</text>
<text x="232" y="150">(-</text>
<text x="240" y="150">)</text>
<text x="335" y="150">8</text>
<text x="350" y="150">8</text>
<text x="433" y="150">(-6</text>
<text x="444" y="150">)</text>
<text x="264" y="160">13/</text>
<text x="268" y="161">16</text>
<text x="398" y="160">1/</text>
<text x="400" y="161">16</text>
<text x="278" y="166">3/</text>
<text x="280" y="167">4</text>
<text x="294" y="166">3/</text>
<text x="296" y="167">4</text>
<text x="316" y="166">3/</text>
<text x="319" y="168">4</text>
<text x="332" y="166">3/</text>
<text x="334" y="168">4</text>
<text x="354" y="166">3/</text>
<text x="357" y="168">4</text>
<text x="370" y="166">3/</text>
<text x="372" y="168">4</text>
<text x="298" y="173">9/</text>
<text x="336" y="173">9/</text>
<text x="374" y="173">9/</text>
<text x="300" y="175">16</text>
<text x="338" y="175">16</text>
<text x="377" y="175">16</text>
<text x="286" y="181">1/</text>
<text x="288" y="183">2</text>
<text x="324" y="181">1/</text>
<text x="327" y="183">2</text>
<text x="362" y="181">1/</text>
<text x="365" y="183">2</text>
<text x="281" y="196" transform="rotate(-90 281 196)">9/</text>
<text x="283" y="194" transform="rotate(-90 283 194)">16</text>
<text x="288" y="196" transform="rotate(-90 288 196)">1/</text>
<text x="290" y="194" transform="rotate(-90 290 194)">16</text>
<text x="319" y="196" transform="rotate(-90 319 196)">9/</text>
<text x="321" y="194" transform="rotate(-90 321 194)">16</text>
<text x="327" y="196" transform="rotate(-90 327 196)">1/</text>
<text x="328" y="194" transform="rotate(-90 328 194)">16</text>
<text x="357" y="196" transform="rotate(-90 357 196)">9/</text>
<text x="359" y="194" transform="rotate(-90 359 194)">16</text>
<text x="365" y="196" transform="rotate(-90 365 196)">1/</text>
<text x="366" y="194" transform="rotate(-90 366 194)">16</text>
<text x="495" y="221">7/</text>
<text x="278" y="228" transform="rotate(-90 278 228)">4</text>
<text x="498" y="223">16</text>
<text x="277" y="230" transform="rotate(-90 277 230)">3/</text>
<text x="264" y="240">13/</text>
<text x="268" y="242">16</text>
<text x="398" y="240">1/</text>
<text x="400" y="242">16</text>
<text x="235" y="247">1/</text>
<text x="238" y="249">2</text>
<text x="425" y="252" transform="rotate(-90 425 252)">8</text>
<text x="219" y="257" transform="rotate(-90 219 257)">4</text>
<text x="233" y="256">1/</text>
<text x="424" y="254" transform="rotate(-90 424 254)">7/</text>
<text x="525" y="257" transform="rotate(-90 525 257)">16</text>
<text x="217" y="260" transform="rotate(-90 217 260)">1/</text>
<text x="236" y="264">1/</text>
<text x="236" y="258">2</text>
<text x="523" y="260" transform="rotate(-90 523 260)">7/</text>
<text x="239" y="266">2</text>
<text x="434" y="265">1/</text>
<text x="437" y="267">2</text>
<text x="237" y="275" transform="rotate(-90 237 275)">2</text>
<text x="235" y="278" transform="rotate(-90 235 278)">1/</text>
<text x="469" y="295">1/</text>
<text x="472" y="296">4</text>
<text x="227" y="322">9/</text>
<text x="229" y="324">16</text>
<text x="435" y="319">1/</text>
<text x="438" y="321">2</text>
<text x="230" y="329">1/</text>
<text x="232" y="330">2</text>
<text x="257" y="335" transform="rotate(-90 257 335)">5/</text>
<text x="259" y="332" transform="rotate(-90 259 332)">16</text>
<text x="382" y="336" transform="rotate(-90 382 336)">16</text>
<text x="229" y="337">13/</text>
<text x="234" y="339">16</text>
<text x="380" y="339" transform="rotate(-90 380 339)">5/</text>
<text x="334" y="364">7/</text>
<text x="336" y="365">8</text>
<text x="340" y="364">1/</text>
<text x="342" y="365">4</text>
<text x="331" y="371">1/</text>
<text x="338" y="371">7/</text>
<text x="334" y="373">2</text>
<text x="340" y="373">16</text>
<text x="358" y="376">3/</text>
<text x="361" y="378">4</text>
<text x="331" y="379">1/</text>
<text x="334" y="381">8</text>
<text x="338" y="379">13/</text>
<text x="342" y="381">16</text>
</g>
<g font-size="4.2">
<text x="824" y="49">7/</text>
<text x="826" y="51">8</text>
<text x="776" y="56">3/</text>
<text x="778" y="57">8</text>
<text x="776" y="62">3/</text>
<text x="778" y="63">8</text>
<text x="776" y="68">5/</text>
<text x="778" y="70">16</text>
<text x="769" y="75">3/</text>
<text x="770" y="76">4</text>
<text x="769" y="94">3/</text>
<text x="770" y="95">4</text>
<text x="769" y="100">3/</text>
<text x="770" y="101">4</text>
<text x="769" y="106">1/</text>
<text x="770" y="108">2</text>
<text x="823" y="106">1/</text>
<text x="825" y="108">2</text>
</g>
<g font-size="4">
<text x="235" y="149">3/</text>
<text x="437" y="149">15/</text>
<text x="237" y="151">16</text>
<text x="441" y="151">16</text>
</g>
<g font-size="3.7">
<text x="17" y="551" transform="rotate(-90 17 551)">18:25:45</text>
<text x="17" y="561" transform="rotate(-90 17 561)">2025</text>
<text x="17" y="570" transform="rotate(-90 17 570)">Jun 17</text>
<text x="17" y="593" transform="rotate(-90 17 593)">PRINTED ON</text>
</g>
</svg>
